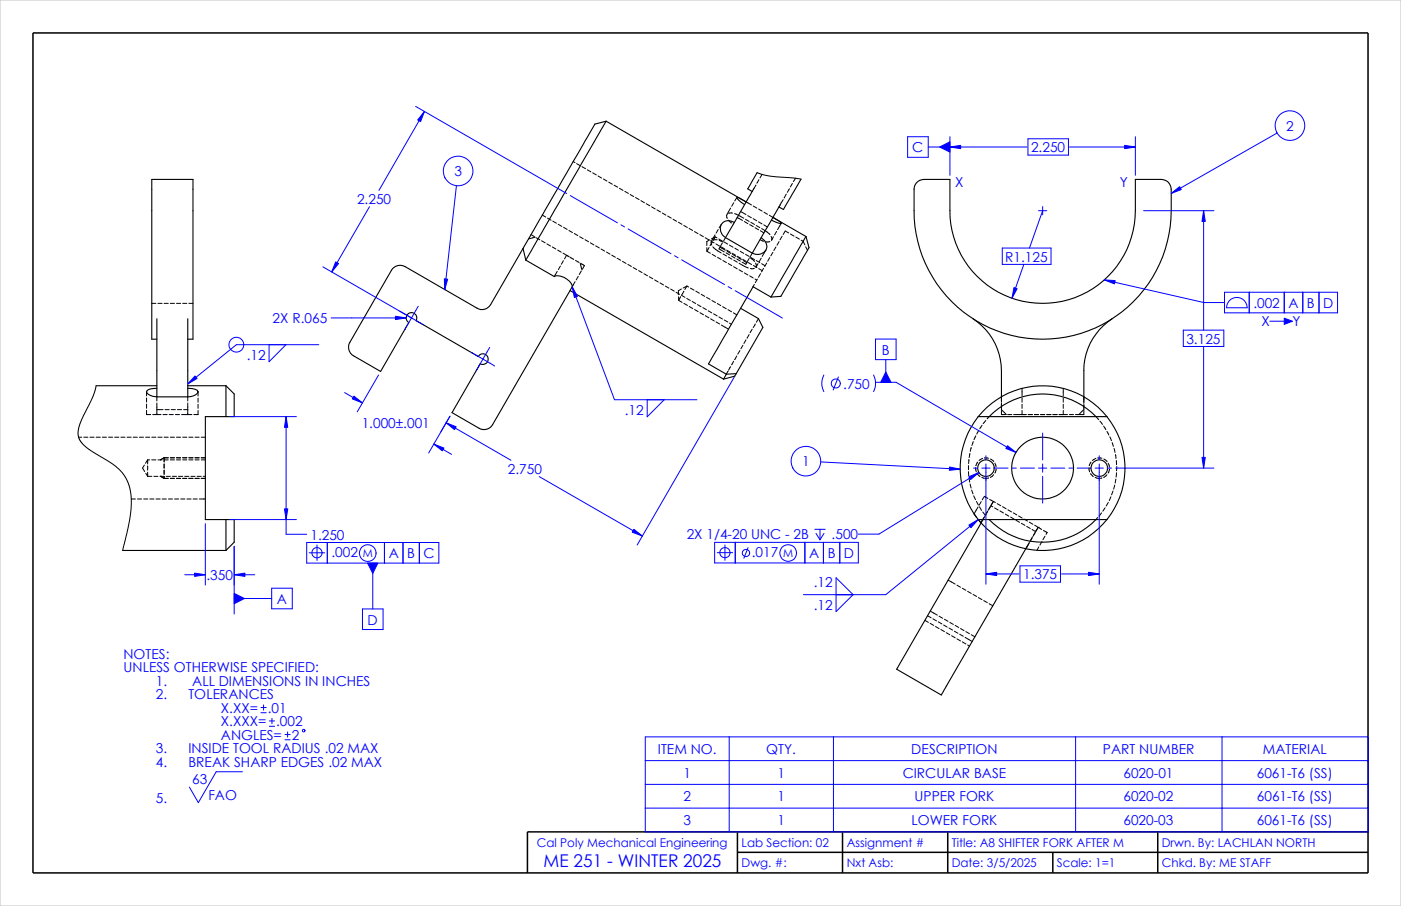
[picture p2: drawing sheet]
<svg xmlns="http://www.w3.org/2000/svg" width="432mm" height="279mm" viewBox="0 0 432 279" stroke-linecap="round" stroke-linejoin="round" font-family="sans-serif">
<path d="M0 0h431.8v279.4h-431.8z" fill="none" stroke="#c0c0c0" stroke-width=".31"/>
<path d="M10.2 10.2h411.4v259h-411.4zM227.3 256.5v12.7M259.7 256.5v12.7M292.1 256.5v12.7M356.8 256.5v12.7M421.6 256.5h-259v12.7M227.3 262.8h194.3M324.5 262.8v6.4" fill="none" stroke="#000" stroke-width=".47"/>
<g fill="none" stroke="#000" stroke-width=".31">
<path d="M176.7 49.8l.5 .3M177.7 50.5l1.1 .6M179.4 51.4l1.1 .6M181 52.4l1.1 .6M182.7 53.3l1.1 .6M184.3 54.3l1.1 .6M186 55.2l1.1 .6M187.6 56.2l1.1 .6M189.3 57.1l1.1 .6M190.9 58.1l1.1 .6M192.6 59l1.1 .6M194.2 60l1.1 .6"/>
<path d="M233 57.1l-1.1 1.9M233.3 53.3l3.9 1 9.7 .9M233.9 55.4l-.6 1.1M234.9 53.8h.1M234.9 53.8l-.7 1.1M242.3 59.9l-.6 1.1M243.3 58.2l-.6 1.1M244.2 56.6l-.6 1.1M245.2 54.9l-.7 1.1M163.7 72.3l1 .7M165 73.2l-2.1 .5M165.3 73.3l1.1 .7"/>
<path d="M166.9 74.3l1.1 .6M167.1 66.3l1.1 .6M168.6 75.2l1.1 .7M168.7 67.3l1.1 .6M170.2 76.2l1.1 .6M170.4 68.2l1.1 .6M171.9 77.1l1.1 .7M172 69.2l1.1 .6M173.5 78.1l1.1 .6M173.7 70.1l1.1 .6M174.6 78.7l.9 .5M174.6 78.7l-.6 1.1"/>
<path d="M175.3 71.1l1.1 .6M175.7 79.3l1.1 .7M177 72l1.1 .6M178.6 73l1.1 .6M180.3 73.9l1.1 .6M181.9 74.9l1.1 .6M183.6 75.8l1.1 .7M185.3 76.8l1.1 .6M186.9 77.7l1.1 .7M188.6 78.7l1.1 .6M190.2 79.6l1.1 .7M195.9 60.9l1.1 .7"/>
<path d="M197.5 61.9l1.1 .6M199.2 62.8l1.1 .7M200.8 63.8l1.1 .6M202.5 64.7l1.1 .7M204.1 65.7l1.1 .6M205.8 66.6l1.1 .7M207.4 67.6l1.1 .6M209.1 68.5l1.1 .7M210.7 69.5l1.1 .6M212.4 70.4l1.1 .7M214 71.4l1.1 .7M215.7 72.3l1.1 .7"/>
<path d="M217.3 73.3l1.1 .7M217.8 76.4l.1 1.1 1 .6M218.5 76.3l-.6 1.1M218.7 74l-.9 .5v1.2M219 74.3l1.1 .6M219.5 74.7l-.7 1.1M219.5 78.4l1.1 .7M219.7 76.1l2.6 1.9M220.4 72.4l-1.1 2-.1 .4 .2 .8M220.4 73.1l-.6 1M220.4 73.1l.6 .3M220.4 73.1l-1.1 .6"/>
<path d="M220.6 75.2l1.1 .7M221 74h-1.2M221.1 79.4l1.1 .6M221.4 70.8l-.7 1.1M221.5 73.7l1.1 .6M221.7 74.1l1.1 .5M221.9 76.2l1.7 1M221.9 76.2l-.3 .6 1.6 .9M222.3 76.2l1.1 .6M222.3 69.2l-.6 1M222.6 74.9l-.7 1.3M222.8 78.3l1.1 .7"/>
<path d="M223.2 74.6l1.1 .7M223.6 73.3l-.6 1.1M223.8 78l1.1 .6M223.9 77.1l1.1 .7M224 66.2l.2 1.2M224.1 77.5l1.1 .6M224.5 79.3l1.1 .6M224.5 67.9l.9 .8M224.8 75.6l1.1 .6M225.2 64.2l-1.1 1.9M225.4 79l1.1 .6M225.6 78.1l1.1 .6"/>
<path d="M225.8 78.4l1.1 .7M225.8 65.7l-1.3 .1M226 69.1h.1M226.1 62.5l-.6 1.1M226.4 65.9l2.8 1.4M226.5 76.5l1.1 .7M227.1 79.9l1.1 .6M227.1 60.9l-.7 1.1M227.2 67.1l1.7 .9M227.2 79l1.1 .7M227.4 79.4l1.1 .7M228.1 77.5l1.1 .6"/>
<path d="M228.3 65.2l1.6 1M228.9 80l1.1 .6M229.4 68.3l1.1 .7M229.8 67.6l1.1 .7M229.8 78.4l1.1 .7M230 62.3l1.6 .9M230.5 66.5l1.1 .6M230.9 79.7l-.7 1.3M231.1 69.3l1.1 .6M231.1 79.4l1.4 1.2M231.4 68.6l1.1 .6M231.4 79.4l1.1 .7"/>
<path d="M231.9 78.1l-.7 1.1M232.1 67.4l1.1 .7M232.2 63.5l1.1 .7M232.7 70.2l1.1 .7M233.1 69.6l1.1 .6M233.8 68.4l1.1 .6M233.8 64.5l1.1 .6M234.3 73.9l1.1 .5M234.4 71.2l1.1 .6M234.6 79.6l-.6 1.1M234.7 70.5l2.6 1.8M235.4 69.3l1.1 .7"/>
<path d="M235.5 65.4l1.1 .7M236.1 77.1l-1.2 2M237.1 66.4l1.1 .7M237.2 79.5l-.6 1.1M237.3 74.5h-1.3M237.7 72.9l.2 .8-.1 .4M238.2 77.8l-.6 1.1M238.4 73l-.6 1.1M239.1 76.2l-.6 1.1M239.4 71.4l-.7 1.1M240.1 74.5l-.6 1.1M240.7 62.7l-.6 1.1"/>
<path d="M240.8 68.8l-1.2 2M241 72.9l-.6 1.1M241.4 61.6l-.7 1M241.7 61h.1M243.1 71.8l-1.1-.6-.6 1.1M243.6 72.2l1.1 .6M245.3 73.1l1.1 .6M246.9 74.1l.6 .3M247.5 74.4l.6 1.1M248.3 76.1l.6 1.1M46.8 93.6h1.2M48.7 93.6h1.3"/>
<path d="M50.6 93.6h1.3M52.5 93.6h1.3M54.4 93.6h1.3M56.3 93.6h1.3M58.2 93.6h1.3M171.7 83.7l-.8 1.6M172.7 82l-.6 1.1M173.7 80.4l-.7 1.1M177.2 86.9l-.8 1.6M177.4 80.3l1.1 .6M178.2 85.2l-.6 1.1M178.8 81.2l.6 2"/>
<path d="M179 81.2l1.1 .7-.6 1.1M179.2 83.6l-.7 1.1M191.9 80.6l1.1 .6M193.5 81.5l1.1 .7M195.2 82.5l1.1 .6M196.8 83.4l1.1 .7M198.5 84.4l1.1 .6M200.1 85.3l1.1 .7M201.8 86.3l1.1 .7M203.4 87.2l1.1 .7M205.1 88.2l1.1 .7M206.7 89.2l1.1 .6"/>
<path d="M208.4 90.1l1.1 .7M209.1 91.5l.1 1.1M209.2 92.6l1 .7M209.8 91.5l-.6 1.1M210 89.1l-.9 .6v1.2M210 91.1l1.1 .6M210.7 89.8l-.6 1.1M210.8 93.6l1.1 .6M211.7 92l1.1 .7M211.7 88.2l-.6 1.1M211.7 88.2l.6 .3M211.7 88.2l-1.1 .6"/>
<path d="M212.4 94.5l1.1 .7M212.8 88.9l1.1 .6M213.3 93l1.1 .6M214.1 95.5l1.1 .6M214.5 89.8l1.1 .6M215 93.9l1.1 .7M215.7 96.4l1.1 .7M216.1 90.8l1.1 .6M216.6 94.9l1.1 .6M217.4 97.4l1.1 .6M217.8 91.7l1.1 .6M218.3 95.8l1.1 .7"/>
<path d="M219 98.3l1.1 .7M219.4 92.7l1.1 .6M219.9 96.8l1.1 .6M220.7 99.3l1.1 .6M221.1 93.6l1.1 .6M221.6 97.7l1.1 .7M222.7 94.6l1.1 .6M222.8 80.3l1.1 .7M223.2 98.7l1.1 .6M224.4 95.5l1.1 .6M224.5 81.3l1.1 .6M224.8 99.7l.6 .3"/>
<path d="M226 96.5l1.1 .6M226.1 82.3l1.1 .6M226.1 80.2l1.1 .7M227.8 83.2l1.1 .6M227.8 81.2l2.8 1.4M228.7 80.9l1.2 .6 .3-.5M229.1 80.3l1.1 .7M229.4 84.2l1.1 .6M230.5 80.9l1.1 .7M231.1 85.1l1.1 .6M232.2 81.9l1.1 .6M232.5 87.7l-.4 .7"/>
<path d="M232.5 82.7l-1.2 .1M232.7 86.1l.6 .3M232.8 99.9l-.6 1.1M232.9 81.2l.1 1.2M233 82.4h.1M233.1 80.3l1.1 .7M233.4 86.1l-.6 1.1M233.6 81.3l-.6 1.1M233.8 98.3l-.7 1.1M233.8 82.8l1.1 .7M234.4 84.4l-.6 1.1M234.7 81.3l1.1 .7"/>
<path d="M235.3 82.8l-.6 1.1M236.3 81.1l-.6 1.1M29.6 119l-.9 3-4 8.4-.6 2.4v1.5l.8 1.9 1.9 1.9 7 4.4 2.7 2 1.7 1.9 1.3 2.4 .8 3.5 .1 4.3-.7 5.3-1.9 7.9M222.3 100.2l2.2 1.3M224.4 114.5l-.5 .9M225.2 113.1l-.7 1.1M226.1 111.4l-.6 1.1M226.4 110.9h.1M227.1 109.8l-.6 1.1M228 108.1l-.6 1.1M229 106.5l-.7 1.1M229.9 104.8l-.6 1.1"/>
<path d="M230.9 103.2l-.6 1.1M231.8 101.5l-.6 1.1M315 119.8v2.3M327.7 119.8v2.3M24.2 134.8h1M25.8 134.8h1.3M27.7 134.8h1.3M29.6 134.8h1.3M31.5 134.8h1.3M33.4 134.8h1.3M35.3 134.8h1.3M37.3 134.8h1.2"/>
<path d="M39.2 134.8h1.2M41.1 134.8h1.2M43 134.8h1.2M44.9 134.8h1.2M45.2 126.5v1.3h1.2M45.2 122.7v1.3M45.2 124.6v1.3M45.2 120.8v1.3M46.8 134.8h1.2M47.1 127.8h2.5M48.3 126.3h1.9M48.3 122.4v1.3"/>
<path d="M48.3 124.3v3.5M48.7 134.8h1.3M50.2 127.8h1.3M50.6 134.8h1.3M50.9 126.3h1.3M52.2 127.8h1.2M52.5 134.8h1.3M52.8 126.3h1.3M54.1 127.8h1.2M54.4 134.8h1.3M54.7 126.3h1.3M56 127.8h3.1"/>
<path d="M56.3 134.8h1.3M56.6 126.3h1.3M57.9 122.4v1.3M57.9 124.3v3.5M58.2 134.8h1.3M60.1 134.8h1.3M61 120.6v1.5M61 126.6v1.2h-1.2M61 122.8v1.2M61 124.7v1.2M62 134.8h1.3M298.9 139.8l-.2 1.3"/>
<path d="M299.3 138l-.3 1.2M300 136.2l-.4 1.2M300.7 134.4l-.5 1.2M301.7 132.8l-.7 1.1M302.7 131.1l-.7 1.1M303.8 129.7l-.8 .9M304.9 128.5l-.7 .7M308.7 124.3v2l1.5 1.5M308.7 122.4v1.6M308.7 126.6v1.2h1.2M310.6 127.8h1.2M312.5 127.8h3.8"/>
<path d="M315 122.8v1.2M315 124.7v1.2M315 126.6v1.2M316.9 127.8h1.3M318.8 127.8h1.3M320.7 127.8h1.3M322.6 127.8h1.3M324.5 127.8h1.3M326.4 127.8h2.6M327.7 122.8v1.2M327.7 124.7v1.2M327.7 126.6v1.2"/>
<path d="M329.6 127.8h1.3M334.1 126.6v1.2h-2.6M334.1 124.7v1.6l-1.6 1.5M334.1 122.4v2M337.8 128.5l.8 .9M339 129.9l.8 1M340.1 131.4l.7 1.1M341.2 133.1l.6 1.1M342.1 134.7l.5 1.2M342.8 136.5l.4 1.2M343.4 138.3l.3 1.2M40.5 153.9h1.2"/>
<path d="M42.4 153.9h1.2M44.3 153.9h1.3M44.5 143.4l-.6 1 .7 1M44.9 146l.6 .9M45.5 141.8v1.3M45.5 143.7v1.3M45.5 145.6v1.3M45.5 141.8h.6M45.5 146.9h1.3M45.5 141.8l-.7 1.1M46.2 153.9h1.3M46.8 141.8h1.2"/>
<path d="M47.4 146.9h1.3M48.1 153.9h1.3M48.7 141.8h1.3M49.3 146.9h1.3v.6M49.5 146.9h.1M49.5 146.9l1.1 .6M50 153.9h1.3M50.6 141.8h1.3M50.6 147.5h1.3M50.6 141.2h1.3M50.6 141.2l-1.1 .6M50.6 141.2v1.3"/>
<path d="M50.6 143.1v1.3M50.6 145v1.3M51.2 146.9h1.3M51.9 153.9h1.3M52.5 141.8h1.3M52.5 147.5h1.3M52.5 141.2h1.3M53.1 146.9h1.3M53.8 153.9h1.3M54.4 141.8h1.3M54.4 147.5h1.3M54.4 141.2h1.3"/>
<path d="M55 146.9h1.3M55.7 153.9h1.3M56.3 141.8h1.3M56.3 147.5h1.3M56.3 141.2h1.3M56.9 146.9h1.3M57.6 153.9h1.3M58.2 141.8h1.3M58.2 147.5h1.3M58.2 141.2h1.3M58.8 146.9h1.3M59.5 153.9h1.3"/>
<path d="M60.1 141.8h1.3M60.1 147.5h1.3M60.1 141.2h1.3M60.7 146.9h1.3M61.4 153.9h1.9M62 141.8h1.3M62 147.5h1.3M62 141.2h1.3M62.7 146.9h.6M298.5 145.5l.1 1.3M298.5 143.6v1.3M298.6 141.7l-.1 1.3"/>
<path d="M298.7 147.4l.2 1.3M299 149.3l.3 1.2M299.5 151.1l.4 1.2M300.1 152.9l.6 1.2M300.3 158.6l.7 1M300.7 144.2l.2 1.3M300.9 154.6l.6 1.1M301.2 146l.8 .9M301.3 142.5l-.5 1.1M301.5 156.3l-1.3 2.2M301.9 156.3l.6 1.1M302.4 154.7l-.6 1.1"/>
<path d="M302.6 147.2l1.3 .3 .8-.1M302.8 141.4l-1 .6M302.9 157.9l.8 1M303.3 159.6l-1 1.6M303.4 141.2l1.3 .1M303.5 159.3l-1.2 1.9M304.4 153.7h.1M304.4 153.7l-1-.6-.7 1M304.5 157.6l-.9 1.4M305 154l1.2 .6-.7 1.1M305.2 156.3l-.7 1.1M305.3 147.2h.1"/>
<path d="M305.3 141.6l1 .7M305.4 156l.6 .3M305.5 155.7l-.7 1.4M306.2 154.6l.6 .4M306.2 154.7l-.7 1M306.2 146.4l-.9 .8M306.5 156.6l1.1 .7M306.6 142.8l.4 1.3M307 144.7l-.4 1.2M307.3 155.3l1.1 .7M308.2 157.6l1.1 .6M309 156.3l1.1 .6"/>
<path d="M309.8 158.5l1.1 .7M310.6 157.2l1.1 .7M311.5 159.5l1.1 .6M312.3 158.2l1.1 .6M313.9 159.1l1.1 .7M335.6 144.2l.2 1.3M336.1 146l.9 .9M336.3 142.5l-.6 1.1M337.5 147.2l1.3 .3 .8-.1M337.7 141.4l-1 .6M338.3 159.6l-.5 .6M338.4 141.2l1.2 .1"/>
<path d="M339.5 158.2l-.7 .9M340.2 141.6l1 .7M340.6 156.6l-.7 1M341.2 146.4l-1 .8M341.5 142.8l.4 1.3M341.6 154.9l-.6 1.1M341.9 144.7l-.4 1.2M342.4 153.2l-.5 1.2M343 151.4l-.4 1.2M343.6 149.6l-.4 1.2M343.8 140.2l.2 1.2M343.9 147.7l-.2 1.3"/>
<path d="M344 142l.1 1.3M344.1 145.8v.1M344.1 145.9l-.1 1.2M344.2 143.9l-.1 1.3M292.2 178.9l2.2 1.2M301.4 160.1l.8 1M313.1 160.4l1.1 .7M314.8 161.4l1.1 .6M315.6 160.1l1.1 .6M316.4 162.3l1.1 .7M317.2 167.6l-1 1.6M317.2 161l1.1 .7"/>
<path d="M317.3 167.2l-1.2 2M318.1 163.3l1.1 .7M318.1 165.9l-.6 1.1M318.2 165.6l-.6 1.1M318.9 162l1.1 .6M319 164.3l-.6 1.1M319.2 164l-.6 1M320 162.6l-.8 1.4M320 162.6h.1M320 162.6l-.6 1.1M320 162.6l1.1 .7M320.2 168.7l-.6 1.1"/>
<path d="M321.1 167l-.6 1.1M321.6 163.6l1.1 .7M322.1 165.4l-.7 1.1M322.7 164.3l-.3 .5M285.1 191.3l1 .6M285.9 189.9l1.1 .6M286.7 192.2l1.1 .7M286.7 188.5l2.2 1.2M287.5 190.8l1.1 .7M288.3 193.2l1.1 .6M289.2 191.8l1.1 .6M289.4 190l1.1 .7"/>
<path d="M290 194.1l1.1 .7M290.8 192.7l1.1 .7M291.1 191l1.1 .6M291.6 195.1l1.1 .6M292.5 193.7l1.1 .6M292.7 191.9l1.1 .7M293.3 196l1.1 .7M294.1 194.6l1.1 .7M294.4 192.9l1.1 .6M294.9 197l1.1 .7M294.9 180.5l1.1 .6M295.8 195.6l1.1 .6"/>
<path d="M296 193.8l1.1 .7M296.6 198l1.1 .6M296.6 181.4l1.1 .6M297.4 196.6l2.2 1.2M297.7 194.8l1.1 .6M298.2 198.9l.6 .4M298.2 182.4l1.1 .6M299.3 195.7l1.2 .7M299.9 183.3l1.1 .6M301.5 184.3l1.1 .6M303.2 185.2l1.1 .6M304.8 186.2l1.2 .6"/>
</g>
<g fill="none" stroke="#000" stroke-width=".34">
<path d="M186.8 37.4l-24.7 42.8M186.8 37.4l43.2 24.9-2.2-1.3-.7-.1 .6 .8 1.8 1.4M186.8 37.4l-3.5 .9-22.1 38.3M233.3 53.3l-2.8 5 1.3 .8-8.2 14.2M246.9 55.2l-5.4 9.4-1.4-.8M282.6 56.2l1-.6 1.2-.3h8a56 56 0 0 0 .6 15.8 28.6 28.6 0 0 0 31 22.3 28.6 28.6 0 0 0 25.5-28.4v-9.7h8a3 3 0 0 1 3.1 3.1 49.6 49.6 0 0 1-1.8 18.4 39.6 39.6 0 0 1-43.8 27.3 39.6 39.6 0 0 1-33.7-39.1v-6.6a2.96 2.96 0 0 1 .9-2.2zM161.2 76.6l-10 17.3a3 3 0 0 1-4.2 1.1l-22.2-12.8a3.1 3.1 0 0 0-4.2 1.2l-12.8 22.2a3 3 0 0 0 1.2 4.1l8.3 4.9 8.7-15.1a1.66 1.66 0 0 1-.6-2.3 1.66 1.66 0 0 1 2.3-.6 1.66 1.66 0 0 1 .6 2.3l19.1 11a1.65 1.65 0 0 1 2.3-.6 1.65 1.65 0 0 1 .6 2.3 1.65 1.65 0 0 1-2.3 .6l-8.7 15.1 8.4 4.8a3 3 0 0 0 4.1-1.1l24.5-42.5M161.2 76.6l.9 3.6M223.6 73.3l8.3 4.8M226.3 68.6a2.67 2.67 0 0 0-3.6 .2 2.67 2.67 0 0 0-.1 3.6l1 .9M234.6 73.4a2.68 2.68 0 0 1 1.6 3.4 2.68 2.68 0 0 1-3.5 1.6l-.8-.3M237.7 67.9l1 .4a2.76 2.76 0 0 0 2.1 .5l-2.6-1.7 10.2 5.8"/>
<path d="M240.1 63.8l-8.2 14.3M248.4 72.9l-10.8 18.7M248.4 72.9l.9 3.5-5.5 9.5-3.1 5.5-3.1 .2M48.3 98.3v24.1M57.9 98.3v24.1M162.1 80.2l8.8 5.1a4.5 4.5 0 0 1 5.5 3.2M175.7 89.6l47.3 27.3M228.3 95.1l5.5 3.2 1.3 2.7-8.2 14.2M237.6 91.6l-5.5-3.2-7.2 12.4-6.5 11.4 5.5 3.2M299.9 98.3a19.2 19.2 0 0 1 8.8 16v8.1M342.8 98.3a19 19 0 0 0-8.7 16v8.1M29.6 119h18.7"/>
<path d="M48.3 104.6h-1.5v-49.3h12.7v49.3h-1.6M48.3 119.8a4.3 4.3 0 0 0-3 .7l-.1 .4a3.4 3.4 0 0 0 3.1 1.5M57.9 119h11.7M57.9 119.8h.4a2.96 2.96 0 0 1 2.7 1 2.84 2.84 0 0 1-3.1 1.6M69.6 119v9.5M69.6 119l2.6 2.5v7h-8.9v31.7h8.9v7l-2.6 2.6M223.9 115.4l-.9 1.5M226.9 115.2l-.4 .8-3.5 .9M226.9 115.2l-3 .2M48.3 122.4h9.6M301.5 128.5h39.7M301.5 128.5a25.4 25.4 0 0 1 39.7 0"/>
<path d="M301.5 128.5a25.4 25.4 0 0 0 0 31.7M304.9 128.5a22.9 22.9 0 0 1 32.9 0M341.2 128.5a25.4 25.4 0 0 1 0 31.7M37.8 169.8h31.8M69.6 160.2v9.6M301.5 160.2a25.4 25.4 0 0 0 39.7 0M301.5 160.2h39.7M302.4 161.3l-26 45.1 13.7 7.9 26-45.1M304.9 160.2a22.9 22.9 0 0 0 32.9 0"/>
<circle cx="303.9" cy="144.4" r="2.54"/>
<circle cx="321.3" cy="144.4" r="9.5"/>
<circle cx="338.8" cy="144.4" r="2.54"/>
</g>
<g fill="none" stroke="#00f" stroke-width=".31">
<path d="M128.1 32.8l46.6 26.9M130.8 34.4l-14 24.3M140.7 57.3l-3.6 32M279.7 42.2h6.4v6.3h-6.4zM286.1 45.3h30.4M292.8 42.2v11.9M316.8 42.8h12.5v5h-12.5zM329.6 45.3h20.3M349.9 42.2v11.9M393.6 41l-32.6 18.6M113.9 63.8l-11.7 20.1M175.8 60.3l14.5 8.4"/>
<path d="M191.4 69.3l1.1 .7M193.6 70.6l13.2 7.6M207.9 78.9l1.1 .6M308.9 76.5h15v5h-15zM320.1 65h2.5M321.4 63.7v2.6M321.4 65l-4.1 11.5M352.5 65h21.6M371 65v36.8M99.5 82.3l31 17.9M102.1 98h23.1M123.2 96l1.4 .8"/>
<path d="M128.9 94.4l-4.2 7.3M176.4 88.5l13 34.8h25.4M210.1 80.1l13.2 7.7M224.4 88.4l1.1 .6M226.6 89.7l14.5 8.4M315.6 81.5l-3.7 10.4M340.4 86.3l30.7 7h6.3M377.4 90.1h34.8v6.4h-34.8zM378.8 92.8a3.2 3.2 0 0 1 3.5-.9 3.2 3.2 0 0 1 2.1 3h-6.4l.1-.8zM385 90.1v6.4M391.4 99.1h4.4M395.8 90.1v6.4"/>
<path d="M401.5 90.1v6.4M406.5 90.1v6.4M82.9 106.3v5.2l5.2-5.2M98.3 106.3h-25.4l-15 12.1M116.7 115.7l-6.6 11.3M145.2 108.7l7.2 4.2M150.9 107.1l-4.2 7.3M226.3 116.3l-29.9 51.8M253.9 115.7a5.5 5.5 0 0 0 0 5.1M258.4 116.2l-1.6 4.1M269.2 115.7a5.8 5.8 0 0 1 0 5.1M269.8 104.6h6.4v6.3h-6.4z"/>
<path d="M269.8 117.9h6.4l36.9 21.6M273 110.9v7M364.7 101.8h12.5v5h-12.5zM371 106.8v37.6M70.9 128.5h20.5M88.2 128.5v36.3h6.3M106.2 121.1l5.5 3.1M133.7 136.9l5.5 3.2M135.9 133.1l2.8-4.7-6.6 11.3M137.5 130.4l20 11.5M199.5 123.3v5.2l5.2-5.2M321.4 133.6v8.2"/>
<path d="M166.2 147l31.8 18.3M252.9 142.5l43.1 2.2M300.1 144.4h1.2M301.7 145.7l-30.8 19h-6.4M302.6 144.4h2.5M303.9 140.5v1.3M303.9 143.1v37.1M306.4 144.4h4.3M312 144.4h1.2M314.5 144.4h4.3M320.1 144.4h2.5M321.4 143.1v2.5"/>
<path d="M321.4 146.9v8.3M323.9 144.4h4.3M329.4 144.4h1.3M332 144.4h4.3M337.5 144.4h2.6M338.8 140.5v1.3M338.8 143.1v37.1M341.3 144.4h1.3M343.9 144.4h30.2M56.9 177.2h6.4M63.3 161.5v18.9M70.9 160.2h20.5"/>
<path d="M72.2 168.5v20.9M72.2 177.2h6.3M94.5 167.3h40.8v6.4h-40.8zM95.3 170.5h4.8M97.7 168.1v4.7M100.9 167.3v6.4M114.9 173.7v14.1M118.5 167.3v6.4M124.2 167.3v6.4M129.2 167.3v6.4M220.3 167.3h44.2v6.3h-44.2zM221.1 170.4h4.7"/>
<path d="M223.4 168.1v4.7M226.6 167.3v6.3M230.5 168.9l-1.2 3.3M248.1 167.3v6.3M251.1 163.2h3.2M251.5 164.5l1.2 2M252.7 163.2v3.3M253.8 167.3v6.3M254 164.5l-1.3 2M257.7 178.2l5.2 5.2-5.2 5.2zM258.8 167.3v6.3M301.5 160.2l-28.5 23.2h-25.4"/>
<path d="M303.9 177h10.2M314.4 174.5h12.5v5h-12.5zM327.2 177h11.6M72.2 184.6h11.5M83.7 181.4h6.4v6.3h-6.4zM111.7 187.8h6.4v6.3h-6.4zM80.4 219.8h1.6M80.4 218.2h1.6M81.2 217.4v1.6M74.7 238h-8.1l-5.5 9.5-2.7-4.8M83 224h1.6M83 222.3h1.6"/>
<path d="M83.8 221.5v1.7M87.8 228.1h1.7M87.8 226.5h1.7M88.6 225.7v1.6M198.9 227.2h222.7v29.3h-222.7zM198.9 234.6h222.7M224.7 227.2v29.3M256.9 227.2v29.3M331.5 227.2v29.3M376.6 227.2v29.3M198.9 241.9h222.7M198.9 249.2h222.7"/>
<circle cx="397.6" cy="38.7" r="4.6"/>
<circle cx="141.2" cy="52.7" r="4.6"/>
<circle cx="72.9" cy="106.3" r="2.28"/>
<circle cx="257.6" cy="118.3" r="1.4"/>
<circle cx="248.4" cy="142.2" r="4.6"/>
<circle cx="97.7" cy="170.4" r="1.59"/>
<circle cx="113.3" cy="170.6" r="2.57"/>
<circle cx="223.5" cy="170.4" r="1.59"/>
<circle cx="229.9" cy="170.5" r="1.13"/>
<circle cx="242.9" cy="170.5" r="2.57"/>
<circle cx="93.6" cy="225.3" r=".39"/>
</g>
<g fill="#00f" stroke="#00f" stroke-width=".31">
<path d="M72.2 177.2l3.3-.5v1.1z"/>
<path d="M72.2 183l3.2 1.6-3.2 1.6z"/>
<path d="M87.7 156.9h1l-.5 3.3z"/>
<path d="M113.3 173.7h3.2l-1.6 3.1z"/>
<path d="M88.2 128.5l.5 3.3h-1z"/>
<path d="M60 176.7l3.3 .5-3.3 .6z"/>
<path d="M60.1 116l.6 .7-2.8 1.7z"/>
<path d="M136.9 86l1.1 .1-.9 3.2z"/>
<path d="M121.9 97.5l3.3 .5-3.3 .6z"/>
<path d="M103.5 80.8l.9 .5-2.2 2.6z"/>
<path d="M137.5 130.4l3.1 1.2-.5 .9z"/>
<path d="M109.1 122.2l2.6 2-3.1-1.2z"/>
<path d="M195.4 163.2l2.6 2.1-3.1-1.2z"/>
<path d="M133.7 136.9l3.1 1.3-.5 .8z"/>
<path d="M130.8 34.4l-1.2 3.1-.9-.5z"/>
<path d="M176.4 88.5l1.6 2.9-1 .4z"/>
<path d="M395.8 98.1l2.6 1-2.6 .9z"/>
<path d="M346.6 44.8l3.3 .5-3.3 .5z"/>
<path d="M340.4 86.3l3.3 .2-.2 1z"/>
<path d="M273 114.7l1.6 3.2h-3.2z"/>
<path d="M335.5 176.5l3.3 .5-3.3 .5z"/>
<path d="M298.6 147l3.1-1.3-2.5 2.2z"/>
<path d="M289.6 45.3l3.2-1.6v3.2z"/>
<path d="M303.9 177l3.3-.5v1z"/>
<path d="M312.5 88.7l1 .3-1.6 2.9z"/>
<path d="M292.8 45.3l3.3-.5v1z"/>
<path d="M370.5 141.1h1l-.5 3.3z"/>
<path d="M310.5 137.5l2.6 2-3.1-1.2z"/>
<path d="M292.7 144l3.3 .7-3.4 .3z"/>
<path d="M361 59.6l2.6-2 .5 .9z"/>
<path d="M371 65l.5 3.3h-1z"/>
<path d="M298.6 161.9l2.9-1.7-2.2 2.5z"/>
</g>
<text font-size="5.4" fill="#00f" x="167.5" y="267.3">ME 251 - WINTER 2025</text>
<g font-size="4.2" fill="#00f">
<text x="396.4" y="40.3">2</text>
<text x="281.2" y="47">C</text>
<text x="317.8" y="47">2.250</text>
<text x="140" y="54.3">3</text>
<text x="294.3" y="57.6">X</text>
<text x="345.1" y="57.6">Y</text>
<text x="110.1" y="62.9">2.250</text>
<text x="309.8" y="80.7">R1.125</text>
<text x="386.3" y="95">.002</text>
<text x="397.1" y="95">A</text>
<text x="402.8" y="95">B</text>
<text x="407.8" y="95">D</text>
<text x="84" y="99.7">2X R.065</text>
<text x="388.8" y="100.7">X</text>
<text x="398.4" y="100.7">Y</text>
<text x="365.7" y="106">3.125</text>
<text x="76" y="111.1">.12</text>
<text x="271.8" y="109.4">B</text>
<text x="259.9" y="119.9">.750</text>
<text x="111.5" y="131.9">1.000±.001</text>
<text x="192.6" y="128.1">.12</text>
<text x="247.2" y="143.8">1</text>
<text x="156.5" y="146.1">2.750</text>
<text x="95.7" y="166.5">1.250</text>
<text x="211.7" y="166.4">2X 1/4-20 UNC - 2B</text>
<text x="256.3" y="166.4">.500</text>
<text x="102.2" y="171.9">.002</text>
<text x="119.8" y="172.1">A</text>
<text x="125.5" y="172.1">B</text>
<text x="130.5" y="172.1">C</text>
<text x="231.7" y="171.8">.017</text>
<text x="249.4" y="172.1">A</text>
<text x="255.1" y="172.1">B</text>
<text x="260.1" y="172.1">D</text>
<text x="63.7" y="178.9">.350</text>
<text x="315.3" y="178.7">1.375</text>
<text x="250.8" y="181.1">.12</text>
<text x="85.3" y="186.3">A</text>
<text x="250.8" y="188.2">.12</text>
<text x="113.3" y="192.6">D</text>
<text x="38.1" y="203.2">NOTES:</text>
<text x="38.1" y="207.3">UNLESS OTHERWISE SPECIFIED:</text>
<text x="48" y="211.5">1.</text>
<text x="48" y="215.7">2.</text>
<text x="58.1" y="215.7">TOLERANCES</text>
<text x="59.3" y="211.5">ALL DIMENSIONS IN INCHES</text>
<text x="68.1" y="219.8">X.XX=</text>
<text x="82.5" y="219.8">.01</text>
<text x="68.1" y="224">X.XXX=</text>
<text x="85.1" y="224">.002</text>
<text x="48" y="232.4">3.</text>
<text x="58.1" y="232.4">INSIDE TOOL RADIUS .02 MAX</text>
<text x="68.1" y="228.2">ANGLES=</text>
<text x="89.9" y="228.2">2</text>
<text x="202.8" y="232.5">ITEM NO.</text>
<text x="236.2" y="232.5">QTY.</text>
<text x="280.9" y="232.5">DESCRIPTION</text>
<text x="339.9" y="232.5">PART NUMBER</text>
<text x="389.2" y="232.5">MATERIAL</text>
<text x="48" y="236.6">4.</text>
<text x="58.1" y="236.6">BREAK SHARP EDGES .02 MAX</text>
<text x="210.7" y="239.8">1</text>
<text x="239.6" y="239.8">1</text>
<text x="278.2" y="239.8">CIRCULAR BASE</text>
<text x="346.3" y="239.8">6020-01</text>
<text x="387.4" y="239.8">6061-T6 (SS)</text>
<text x="59.3" y="241.9">63</text>
<text x="48" y="247.6">5.</text>
<text x="64.2" y="246.7">FAO</text>
<text x="210.7" y="247.1">2</text>
<text x="239.6" y="247.1">1</text>
<text x="281.9" y="247.1">UPPER FORK</text>
<text x="346.3" y="247.1">6020-02</text>
<text x="387.4" y="247.1">6061-T6 (SS)</text>
<text x="210.7" y="254.5">3</text>
<text x="239.6" y="254.5">1</text>
<text x="280.9" y="254.5">LOWER FORK</text>
<text x="346.3" y="254.5">6020-03</text>
<text x="387.4" y="254.5">6061-T6 (SS)</text>
</g>
<g font-size="3.7" fill="#00f">
<text x="165.5" y="261.2">Cal Poly Mechanical Engineering</text>
<text x="228.6" y="261.2">Lab Section: 02</text>
<text x="261" y="261.2">Assignment #</text>
<text x="293.3" y="261.2">Title: A8 SHIFTER FORK AFTER M</text>
<text x="358.1" y="261.2">Drwn. By: LACHLAN NORTH</text>
<text x="228.6" y="267.5">Dwg. #:</text>
<text x="261" y="267.5">Nxt Asb:</text>
<text x="293.3" y="267.5">Date: 3/5/2025</text>
<text x="325.8" y="267.5">Scale: 1=1</text>
<text x="358.1" y="267.5">Chkd. By: ME STAFF</text>
</g>
<g font-size="3.4" fill="#00f">
<text x="111.8" y="171.8">M</text>
<text x="241.4" y="171.7">M</text>
</g>
</svg>
